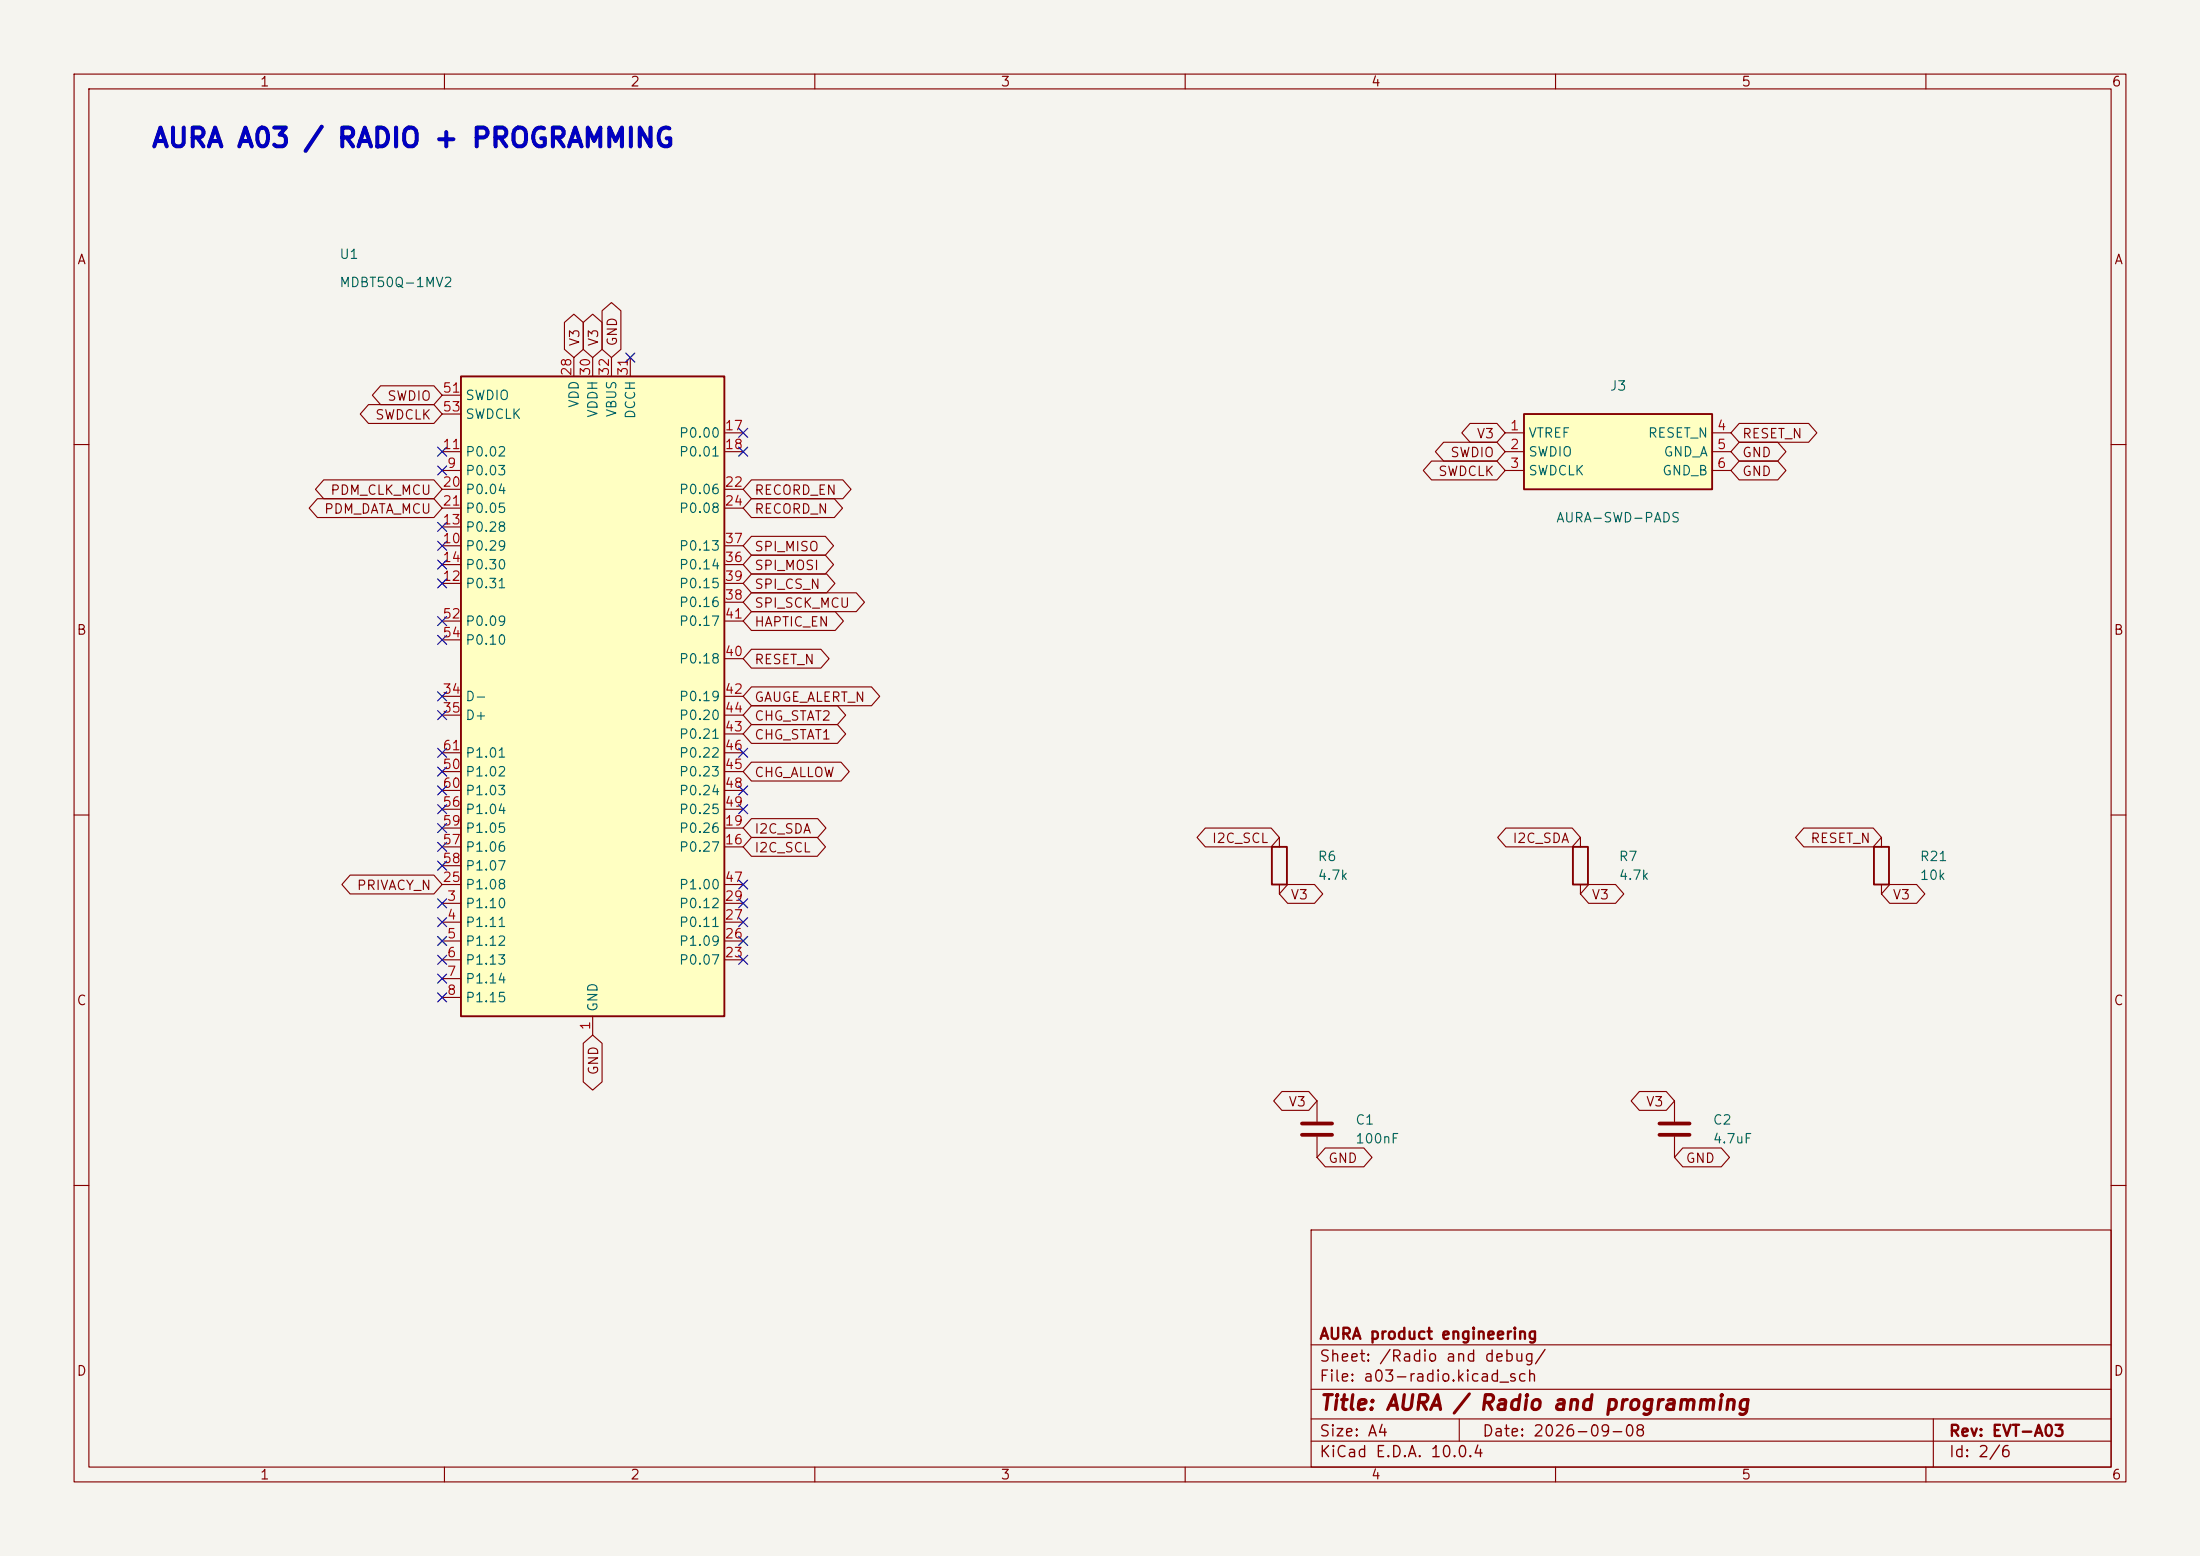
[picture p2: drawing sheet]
<svg xmlns="http://www.w3.org/2000/svg" width="297mm" height="210mm" viewBox="0 0 297 210" stroke-linecap="round" stroke-linejoin="round" font-family="sans-serif">
<path d="M0 0h297v210h-297z" fill="#f5f4ef" stroke="#f5f4ef" stroke-width=".14"/>
<g fill="none" stroke="#840000" stroke-width=".15">
<path d="M10 10h277v190h-277zM12 12h273v186h-273zM60 10v2M110 10v2M160 10v2M210 10v2M260 10v2M10 60h2M285 60h2M10 110h2M285 110h2M226.1 148.6v2.8"/>
<path d="M226.1 153.4v2.8M10 160h2M177 166h108v32h-108zM285 160h2M60 198v2M110 198v2M160 198v2M177 194.5h108M177 191.5h108M177 187.5h108M177 181.5h108M197 191.5v3"/>
<path d="M210 198v2M260 198v2M261 191.5v6.5"/>
</g>
<path d="M224 151.6h4.1M224 153.2h4.1" fill="none" stroke="#840000" stroke-width=".51"/>
<path d="M62.2 50.8h35.6v86.4h-35.6z" fill="#ffffc2"/>
<path d="M62.2 50.8h35.6v86.4h-35.6zM212.3 114.3h2.1v5.1h-2.1z" fill="none" stroke="#840000" stroke-width=".25"/>
<g fill="none" stroke="#840000" stroke-width=".15">
<path d="M59.7 53.3h2.5M59.7 55.9h2.5M77.5 48.3v2.5M80 48.3v2.5M82.5 48.3v2.5M85.1 48.3v2.5M97.8 58.4h2.5M59.7 63.5h2.5M59.7 73.7h2.5M59.7 61h2.5M59.7 78.7h2.5M59.7 71.1h2.5"/>
<path d="M59.7 76.2h2.5M59.7 66h2.5M59.7 68.6h2.5M97.8 73.7h2.5M97.8 61h2.5M97.8 78.7h2.5M97.8 76.2h2.5M97.8 66h2.5M97.8 68.6h2.5M59.7 94h2.5M59.7 96.5h2.5M59.7 83.8h2.5"/>
<path d="M59.7 86.4h2.5M97.8 94h2.5M97.8 96.5h2.5M97.8 81.3h2.5M97.8 88.9h2.5M97.8 83.8h2.5M97.8 99.1h2.5M59.7 114.3h2.5M59.7 111.8h2.5M59.7 119.4h2.5M59.7 104.1h2.5M59.7 101.6h2.5"/>
<path d="M59.7 106.7h2.5M59.7 109.2h2.5M59.7 116.8h2.5M97.8 114.3h2.5M97.8 111.8h2.5M97.8 119.4h2.5M97.8 104.1h2.5M97.8 101.6h2.5M97.8 106.7h2.5M97.8 109.2h2.5M213.4 113v1.3M213.4 119.4v1.3"/>
<path d="M59.7 121.9h2.5M59.7 124.5h2.5M59.7 127h2.5M59.7 129.5h2.5M59.7 132.1h2.5M59.7 134.6h2.5M80 137.2v2.5M97.8 121.9h2.5M97.8 124.5h2.5M97.8 127h2.5M97.8 129.5h2.5"/>
</g>
<path d="M205.7 55.9h25.4v10.1h-25.4z" fill="#ffffc2"/>
<path d="M205.7 55.9h25.4v10.1h-25.4zM171.7 114.3h2v5.1h-2zM253 114.3h2v5.1h-2z" fill="none" stroke="#840000" stroke-width=".25"/>
<g fill="none" stroke="#840000" stroke-width=".15">
<path d="M49.7 54.6h8.9l1.1 1.3-1.1 1.3h-8.9l-1.1-1.3zM51.4 52.1h7.2l1.1 1.2-1.1 1.3h-7.2l-1.1-1.3zM76.2 43.5l1.3-1.1 1.2 1.1v3.6l-1.2 1.2-1.3-1.2zM78.7 43.5l1.3-1.1 1.3 1.1v3.6l-1.3 1.2-1.3-1.2zM81.3 41.9l1.2-1.1 1.3 1.1v5.2l-1.3 1.2-1.2-1.2zM194.9 59.7h7.2l1.1 1.3-1.1 1.2h-7.2l-1.1-1.2zM198.5 57.1h3.6l1.1 1.3-1.1 1.3h-3.6l-1.2-1.3zM203.2 58.4h2.5M231.1 58.4h2.6M234.8 57.1h9.4l1.1 1.3-1.1 1.3h-9.4l-1.1-1.3zM234.8 59.7h5.2l1.1 1.3-1.1 1.2h-5.2l-1.1-1.2zM42.9 67.3h15.7l1.1 1.3-1.1 1.3h-15.7l-1.2-1.3z"/>
<path d="M43.7 64.8h14.9l1.1 1.2-1.1 1.3h-14.9l-1.1-1.3zM101.4 67.3h11.2l1.1 1.3-1.1 1.3h-11.2l-1.1-1.3zM101.4 72.4h10l1.1 1.3-1.1 1.2h-10l-1.1-1.2zM101.4 64.8h12.4l1.1 1.2-1.1 1.3h-12.4l-1.1-1.3zM101.4 74.9h10l1.1 1.3-1.1 1.3h-10l-1.1-1.3zM101.4 77.5h10.2l1.1 1.2-1.1 1.3h-10.2l-1.1-1.3zM193.3 62.2h8.8l1.1 1.3-1.1 1.3h-8.8l-1.2-1.3zM203.2 61h2.5M203.2 63.5h2.5M231.1 61h2.6M231.1 63.5h2.6M234.8 62.2h5.2l1.1 1.3-1.1 1.3h-5.2l-1.1-1.3z"/>
<path d="M101.4 80h14.2l1.1 1.3-1.1 1.3h-14.2l-1.1-1.3zM101.4 87.6h9.4l1.1 1.3-1.1 1.3h-9.4l-1.1-1.3zM101.4 82.5h11.4l1.1 1.3-1.1 1.3h-11.4l-1.1-1.3zM101.4 92.7h16.3l1.1 1.3-1.1 1.3h-16.3l-1.1-1.3zM101.4 97.8h11.7l1.1 1.3-1.1 1.2h-11.7l-1.1-1.2zM101.4 95.2h11.7l1.1 1.3-1.1 1.3h-11.7l-1.1-1.3zM47.3 118.1h11.3l1.1 1.3-1.1 1.3h-11.3l-1.1-1.3zM101.4 110.5h9l1.1 1.3-1.1 1.2h-9l-1.1-1.2zM101.4 102.9h12.1l1.2 1.2-1.2 1.3h-12.1l-1.1-1.3zM101.4 113h8.9l1.1 1.3-1.1 1.3h-8.9l-1.1-1.3zM162.7 111.8h8.9l1.1 1.2-1.1 1.3h-8.9l-1.1-1.3zM172.7 113v1.3"/>
<path d="M172.7 119.4v1.3M173.8 119.4h3.7l1.1 1.3-1.1 1.2h-3.7l-1.1-1.2zM203.3 111.8h8.9l1.2 1.2-1.2 1.3h-8.9l-1.1-1.3zM214.5 119.4h3.6l1.1 1.3-1.1 1.2h-3.6l-1.1-1.2zM243.5 111.8h9.4l1.1 1.2-1.1 1.3h-9.4l-1.1-1.3zM254 113v1.3M254 119.4v1.3M255.1 119.4h3.6l1.2 1.3-1.2 1.2h-3.6l-1.1-1.2zM78.7 140.8l1.3-1.1 1.3 1.1v5.2l-1.3 1.1-1.3-1.1zM173.1 147.3h3.6l1.1 1.3-1.1 1.3h-3.6l-1.2-1.3zM177.8 148.6v2.8M177.8 153.4v2.8"/>
<path d="M178.9 154.9h5.2l1.1 1.3-1.1 1.3h-5.2l-1.1-1.3zM221.3 147.3h3.6l1.2 1.3-1.2 1.3h-3.6l-1.1-1.3zM227.2 154.9h5.2l1.1 1.3-1.1 1.3h-5.2l-1.1-1.3z"/>
</g>
<path d="M175.8 151.6h4M175.8 153.2h4" fill="none" stroke="#840000" stroke-width=".51"/>
<g fill="none" stroke="#000084" stroke-width=".15">
<path d="M84.5 47.7l1.2 1.2M85.7 47.7l-1.2 1.2M99.7 57.8l1.2 1.2M100.9 57.8l-1.2 1.2M59.1 73.1l1.2 1.2M59.1 70.5l1.2 1.2M59.1 62.9l1.2 1.2M59.1 78.1l1.2 1.2M59.1 75.6l1.2 1.2M59.1 60.4l1.2 1.2M60.3 73.1l-1.2 1.2M60.3 70.5l-1.2 1.2"/>
<path d="M60.3 62.9l-1.2 1.2M60.3 78.1l-1.2 1.2M60.3 75.6l-1.2 1.2M60.3 60.4l-1.2 1.2M99.7 60.4l1.2 1.2M100.9 60.4l-1.2 1.2M59.1 93.4l1.2 1.2M59.1 95.9l1.2 1.2M59.1 83.2l1.2 1.2M59.1 85.8l1.2 1.2M60.3 93.4l-1.2 1.2M60.3 95.9l-1.2 1.2"/>
<path d="M60.3 83.2l-1.2 1.2M60.3 85.8l-1.2 1.2M59.1 103.5l1.2 1.2M59.1 108.6l1.2 1.2M59.1 113.7l1.2 1.2M59.1 116.2l1.2 1.2M59.1 111.2l1.2 1.2M59.1 106.1l1.2 1.2M59.1 101l1.2 1.2M60.3 103.5l-1.2 1.2M60.3 108.6l-1.2 1.2M60.3 113.7l-1.2 1.2"/>
<path d="M60.3 116.2l-1.2 1.2M60.3 111.2l-1.2 1.2M60.3 106.1l-1.2 1.2M60.3 101l-1.2 1.2M99.7 101l1.2 1.2M99.7 118.8l1.2 1.2M99.7 108.6l1.2 1.2M99.7 106.1l1.2 1.2M100.9 101l-1.2 1.2M100.9 118.8l-1.2 1.2M100.9 108.6l-1.2 1.2M100.9 106.1l-1.2 1.2"/>
<path d="M59.1 121.3l1.2 1.2M59.1 134l1.2 1.2M59.1 123.9l1.2 1.2M59.1 126.4l1.2 1.2M59.1 128.9l1.2 1.2M59.1 131.5l1.2 1.2M60.3 121.3l-1.2 1.2M60.3 134l-1.2 1.2M60.3 123.9l-1.2 1.2M60.3 126.4l-1.2 1.2M60.3 128.9l-1.2 1.2M60.3 131.5l-1.2 1.2"/>
<path d="M99.7 128.9l1.2 1.2M99.7 126.4l1.2 1.2M99.7 123.9l1.2 1.2M99.7 121.3l1.2 1.2M100.9 128.9l-1.2 1.2M100.9 126.4l-1.2 1.2M100.9 123.9l-1.2 1.2M100.9 121.3l-1.2 1.2"/>
</g>
<text font-size="2.5" fill="#0000c2" x="20.3" y="20.5">AURA A03 / RADIO + PROGRAMMING</text>
<text font-size="2" fill="#840000" x="178" y="190.8">Title: AURA / Radio and programming</text>
<g font-size="1.5" fill="#840000">
<text x="178" y="184.2">Sheet: /Radio and debug/</text>
<text x="178" y="181.2">AURA product engineering</text>
<text x="178" y="186.9">File: a03-radio.kicad_sch</text>
<text x="178" y="197.1">KiCad E.D.A. 10.0.4</text>
<text x="178" y="194.3">Size: A4</text>
<text x="200" y="194.3">Date: 2026-09-08</text>
<text x="263" y="194.3">Rev: EVT-A03</text>
<text x="263" y="197.1">Id: 2/6</text>
</g>
<g font-size="1.3" fill="#840000">
<text x="35" y="12">1</text>
<text x="85" y="12">2</text>
<text x="135" y="12">3</text>
<text x="185" y="12">4</text>
<text x="235" y="12">5</text>
<text x="285" y="12">6</text>
<text x="10.3" y="36">A</text>
<text x="285.3" y="36">A</text>
<text x="78.5" y="46.8" transform="rotate(-90 78.5 46.8)">V3</text>
<text x="81.1" y="46.8" transform="rotate(-90 81.1 46.8)">V3</text>
<text x="83.6" y="46.8" transform="rotate(-90 83.6 46.8)">GND</text>
<text x="50.6" y="56.9">SWDCLK</text>
<text x="52.2" y="54.4">SWDIO</text>
<text x="199.3" y="59.5">V3</text>
<text x="235.1" y="59.5">RESET_N</text>
<text x="194.1" y="64.6">SWDCLK</text>
<text x="195.7" y="62">SWDIO</text>
<text x="235.1" y="64.6">GND</text>
<text x="235.1" y="62">GND</text>
<text x="43.7" y="69.6">PDM_DATA_MCU</text>
<text x="44.5" y="67.1">PDM_CLK_MCU</text>
<text x="101.8" y="69.6">RECORD_N</text>
<text x="101.8" y="67.1">RECORD_EN</text>
<text x="101.8" y="74.7">SPI_MISO</text>
<text x="101.8" y="77.3">SPI_MOSI</text>
<text x="101.8" y="82.3">SPI_SCK_MCU</text>
<text x="101.8" y="79.8">SPI_CS_N</text>
<text x="10.3" y="86">B</text>
<text x="101.8" y="90">RESET_N</text>
<text x="101.8" y="84.9">HAPTIC_EN</text>
<text x="285.3" y="86">B</text>
<text x="101.8" y="95">GAUGE_ALERT_N</text>
<text x="101.8" y="100.1">CHG_STAT1</text>
<text x="101.8" y="97.6">CHG_STAT2</text>
<text x="101.8" y="105.2">CHG_ALLOW</text>
<text x="101.8" y="112.8">I2C_SDA</text>
<text x="101.8" y="115.4">I2C_SCL</text>
<text x="163.5" y="114.1">I2C_SCL</text>
<text x="204.1" y="114.1">I2C_SDA</text>
<text x="244.3" y="114.1">RESET_N</text>
<text x="48.1" y="120.4">PRIVACY_N</text>
<text x="174.1" y="121.7">V3</text>
<text x="214.8" y="121.7">V3</text>
<text x="255.4" y="121.7">V3</text>
<text x="10.3" y="136">C</text>
<text x="285.3" y="136">C</text>
<text x="81.1" y="145.2" transform="rotate(-90 81.1 145.2)">GND</text>
<text x="173.9" y="149.7">V3</text>
<text x="222.1" y="149.7">V3</text>
<text x="179.2" y="157.3">GND</text>
<text x="227.5" y="157.3">GND</text>
<text x="10.3" y="186">D</text>
<text x="285.3" y="186">D</text>
<text x="35" y="200">1</text>
<text x="85" y="200">2</text>
<text x="135" y="200">3</text>
<text x="185" y="200">4</text>
<text x="235" y="200">5</text>
<text x="285" y="200">6</text>
</g>
<g font-size="1.3" fill="#006464">
<text x="45.7" y="35.3">U1</text>
<text x="45.7" y="39.1">MDBT50Q-1MV2</text>
<text x="217.2" y="53">J3</text>
<text x="62.7" y="54.3">SWDIO</text>
<text x="62.7" y="56.9">SWDCLK</text>
<text x="78.4" y="55.1" transform="rotate(-90 78.4 55.1)">VDD</text>
<text x="81" y="56.5" transform="rotate(-90 81 56.5)">VDDH</text>
<text x="83.5" y="56.4" transform="rotate(-90 83.5 56.4)">VBUS</text>
<text x="86.1" y="56.7" transform="rotate(-90 86.1 56.7)">DCCH</text>
<text x="91.6" y="59.4">P0.00</text>
<text x="206.2" y="59.4">VTREF</text>
<text x="222.4" y="59.4">RESET_N</text>
<text x="62.7" y="64.5">P0.03</text>
<text x="62.7" y="61.9">P0.02</text>
<text x="91.6" y="61.9">P0.01</text>
<text x="206.2" y="61.9">SWDIO</text>
<text x="206.2" y="64.5">SWDCLK</text>
<text x="224.3" y="64.5">GND_B</text>
<text x="224.5" y="61.9">GND_A</text>
<text x="62.7" y="67">P0.04</text>
<text x="62.7" y="69.6">P0.05</text>
<text x="91.6" y="67">P0.06</text>
<text x="91.6" y="69.6">P0.08</text>
<text x="210" y="70.8">AURA-SWD-PADS</text>
<text x="62.7" y="74.6">P0.29</text>
<text x="62.7" y="72.1">P0.28</text>
<text x="62.7" y="77.2">P0.30</text>
<text x="91.6" y="77.2">P0.14</text>
<text x="91.6" y="74.6">P0.13</text>
<text x="62.7" y="79.7">P0.31</text>
<text x="91.6" y="82.3">P0.16</text>
<text x="91.6" y="79.7">P0.15</text>
<text x="62.7" y="84.8">P0.09</text>
<text x="62.7" y="87.3">P0.10</text>
<text x="91.6" y="89.9">P0.18</text>
<text x="91.6" y="84.8">P0.17</text>
<text x="62.7" y="95">D-</text>
<text x="91.6" y="95">P0.19</text>
<text x="62.7" y="97.5">D+</text>
<text x="91.6" y="100">P0.21</text>
<text x="91.6" y="97.5">P0.20</text>
<text x="62.7" y="105.1">P1.02</text>
<text x="62.7" y="107.7">P1.03</text>
<text x="62.7" y="102.6">P1.01</text>
<text x="91.6" y="105.1">P0.23</text>
<text x="91.6" y="102.6">P0.22</text>
<text x="91.6" y="107.7">P0.24</text>
<text x="62.7" y="110.2">P1.04</text>
<text x="62.7" y="112.7">P1.05</text>
<text x="91.6" y="112.7">P0.26</text>
<text x="91.6" y="110.2">P0.25</text>
<text x="62.7" y="115.3">P1.06</text>
<text x="62.7" y="117.8">P1.07</text>
<text x="91.6" y="115.3">P0.27</text>
<text x="177.8" y="116.5">R6</text>
<text x="177.8" y="119.1">4.7k</text>
<text x="218.4" y="116.5">R7</text>
<text x="218.4" y="119.1">4.7k</text>
<text x="259.1" y="119.1">10k</text>
<text x="259.1" y="116.5">R21</text>
<text x="62.7" y="122.9">P1.10</text>
<text x="62.7" y="125.4">P1.11</text>
<text x="62.7" y="120.4">P1.08</text>
<text x="91.6" y="125.4">P0.11</text>
<text x="91.6" y="122.9">P0.12</text>
<text x="91.6" y="120.4">P1.00</text>
<text x="62.7" y="128">P1.12</text>
<text x="62.7" y="130.5">P1.13</text>
<text x="91.6" y="130.5">P0.07</text>
<text x="91.6" y="128">P1.09</text>
<text x="62.7" y="133.1">P1.14</text>
<text x="62.7" y="135.6">P1.15</text>
<text x="81" y="136.7" transform="rotate(-90 81 136.7)">GND</text>
<text x="182.9" y="152.1">C1</text>
<text x="182.9" y="154.6">100nF</text>
<text x="231.1" y="152.1">C2</text>
<text x="231.1" y="154.6">4.7uF</text>
</g>
<g font-size="1.3" fill="#a90000">
<text x="59.6" y="53.3">51</text>
<text x="77.4" y="50.8" transform="rotate(-90 77.4 50.8)">28</text>
<text x="80" y="50.8" transform="rotate(-90 80 50.8)">30</text>
<text x="82.5" y="50.8" transform="rotate(-90 82.5 50.8)">32</text>
<text x="85.1" y="50.8" transform="rotate(-90 85.1 50.8)">31</text>
<text x="59.6" y="55.9">53</text>
<text x="97.7" y="58.4">17</text>
<text x="203.8" y="58.4">1</text>
<text x="231.7" y="58.4">4</text>
<text x="59.6" y="60.9">11</text>
<text x="60.3" y="63.5">9</text>
<text x="97.7" y="60.9">18</text>
<text x="203.8" y="60.9">2</text>
<text x="203.8" y="63.5">3</text>
<text x="231.7" y="60.9">5</text>
<text x="231.7" y="63.5">6</text>
<text x="59.6" y="71.1">13</text>
<text x="59.6" y="66">20</text>
<text x="59.6" y="68.6">21</text>
<text x="97.7" y="66">22</text>
<text x="97.7" y="68.6">24</text>
<text x="59.6" y="73.6">10</text>
<text x="59.6" y="76.2">14</text>
<text x="97.7" y="76.2">36</text>
<text x="97.7" y="73.6">37</text>
<text x="59.6" y="78.7">12</text>
<text x="59.6" y="83.8">52</text>
<text x="97.7" y="81.3">38</text>
<text x="97.7" y="78.7">39</text>
<text x="97.7" y="83.8">41</text>
<text x="59.6" y="86.3">54</text>
<text x="97.7" y="88.9">40</text>
<text x="59.6" y="94">34</text>
<text x="97.7" y="94">42</text>
<text x="59.6" y="96.5">35</text>
<text x="59.6" y="101.6">61</text>
<text x="97.7" y="99">43</text>
<text x="97.7" y="96.5">44</text>
<text x="97.7" y="101.6">46</text>
<text x="59.6" y="104.1">50</text>
<text x="59.6" y="106.7">60</text>
<text x="97.7" y="104.1">45</text>
<text x="97.7" y="106.7">48</text>
<text x="59.6" y="109.2">56</text>
<text x="59.6" y="111.7">59</text>
<text x="97.7" y="111.7">19</text>
<text x="97.7" y="109.2">49</text>
<text x="59.6" y="119.4">25</text>
<text x="59.6" y="114.3">57</text>
<text x="59.6" y="116.8">58</text>
<text x="97.7" y="114.3">16</text>
<text x="97.7" y="119.4">47</text>
<text x="60.3" y="121.9">3</text>
<text x="60.3" y="124.4">4</text>
<text x="97.7" y="124.4">27</text>
<text x="97.7" y="121.9">29</text>
<text x="60.3" y="127">5</text>
<text x="60.3" y="129.5">6</text>
<text x="97.7" y="129.5">23</text>
<text x="97.7" y="127">26</text>
<text x="60.3" y="132.1">7</text>
<text x="60.3" y="134.6">8</text>
<text x="80" y="139.1" transform="rotate(-90 80 139.1)">1</text>
</g>
</svg>
